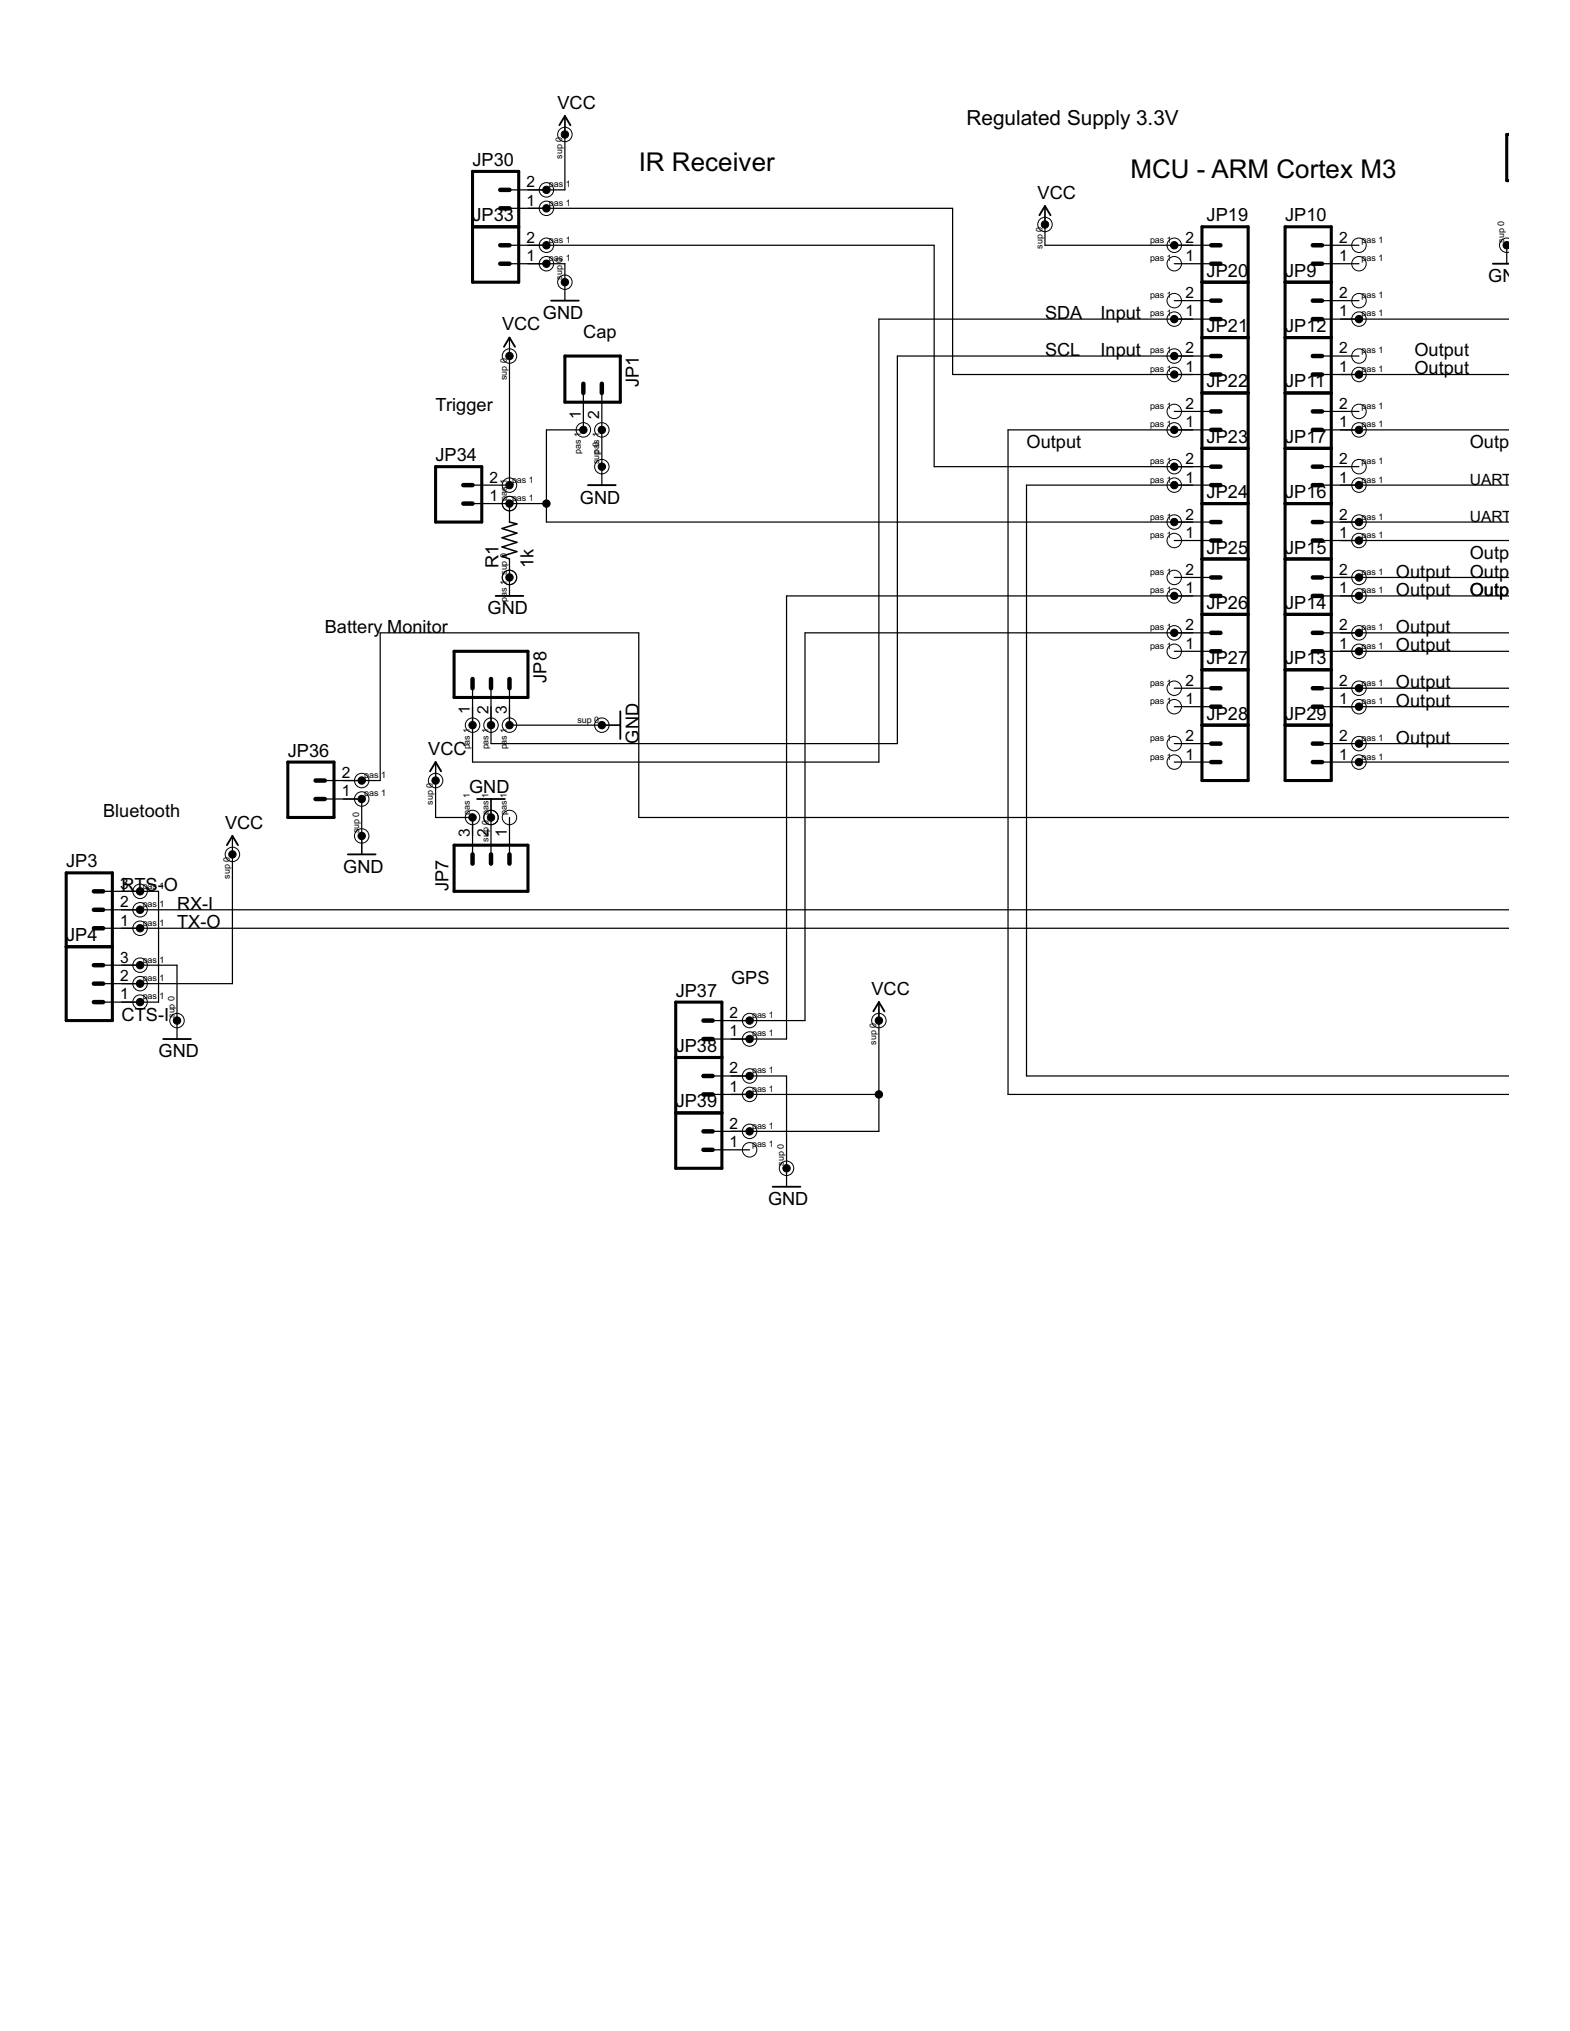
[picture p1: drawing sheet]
<svg xmlns="http://www.w3.org/2000/svg" width="216mm" height="279mm" viewBox="0 0 216 279" stroke-linecap="round" stroke-linejoin="round" font-family="sans-serif">
<g fill="none" stroke="#000" stroke-width=".25">
<path d="M76.9 17.2l.8-1.2 .7 1.2M142.9 29.6l.8-1.3 .8 1.3M205.3 36.3h2.1M69.3 47.7l.8-1.3 .7 1.3M75.8 41.4h3.8M80.9 66.7h3.8M68.2 82h3.8M85.3 97.9v3.8M31.2 116.3l.8-1.3 .7 1.3M47.8 117.5h3.8M59.1 106.1l.8-1.3 .8 1.3M65.6 109.9h3.8"/>
<path d="M120.1 139.1l.8-1.2 .7 1.2M22.4 142.9h3.8M106.3 163.3h3.8"/>
</g>
<g fill="none" stroke="#000" stroke-width=".17">
<path d="M77.7 16v10.1h-7.6M70.1 36.3h7.6v5.1M70.1 28.7h60.9v22.8h35.6M70.1 33.7h58.4v30.5h38.1M143.7 28.3v5.4h22.9M161.5 36.3h5.1M181.8 36.3h5.1M181.8 33.7h5.1M207.4 33.7h-.2v2.6M70.1 46.4v20.3h-5.1M80.2 54.1v5h-5.1v12.7h91.5M82.8 54.1v12.6"/>
<path d="M161.5 41.4h5.1M161.5 56.6h5.1M166.6 49h-43.2v53.3h-55.9v-7.6M166.6 43.9h-45.7v60.9h-55.9v-10.1M166.6 59.1h-28v91.5h68.8M181.8 43.9h25.6M181.8 41.4h5.1M181.8 51.5h25.6M181.8 49h5.1M181.8 59.1h25.6M181.8 56.6h5.1M65 69.3h10.1"/>
<path d="M70.1 69.3v2.5M70.1 76.9v5.1M161.5 74.4h5.1M161.5 79.4h5.1M166.6 66.7h-25.4v81.3h66.2M181.8 66.7h25.6M181.8 64.2h5.1M181.8 74.4h25.6M181.8 71.8h25.6M181.8 79.4h25.6M70.1 94.7v5.1h15.2M161.5 89.6h5.1"/>
<path d="M161.5 97.2h5.1M161.5 94.7h5.1M166.6 82h-58.4v60.9h-10.2M166.6 87.1h-55.9v53.3h-12.7M181.8 82h25.6M181.8 89.6h25.6M181.8 87.1h25.6M181.8 97.2h25.6M181.8 94.7h25.6M32 115v20.3h-17.8M44.7 109.9h5v7.6M44.7 107.4h7.6v-20.3h35.5v25.4h119.6"/>
<path d="M59.9 104.8v7.7h5.1v5M67.5 109.9v7.6M70.1 112.5v5M161.5 104.8h5.1M161.5 102.3h5.1M181.8 104.8h25.6M181.8 102.3h25.6M14.2 132.8h10.1v10.1M14.2 127.7h193.2M14.2 125.2h193.2M14.2 122.6h7.6v15.3h-7.6M120.9 137.9v17.7h-22.9"/>
<path d="M98 148h10.2v15.3M98 150.6h22.9M98 158.2h5.1"/>
</g>
<path d="M70.1 71.8l1 .3-2.1 .6 2.1 .6-2.1 .7 2.1 .6-2.1 .6 2.1 .7-2.1 .6 1.1 .4" fill="none" stroke="#000" stroke-width=".21"/>
<g fill="none" stroke="#000" stroke-width=".42">
<path d="M207.4 18.5h-.2v6.3h.2M65 31.2h6.3M65 23.6h6.3v15.2h-6.3zM165.3 31.2h6.3v76.2h-6.3zM165.3 38.8h6.3M176.7 31.2h6.4v76.2h-6.4zM176.7 38.8h6.4M77.7 49h7.6v6.3h-7.6zM165.3 46.4h6.3M165.3 54.1h6.3M176.7 46.4h6.4M176.7 54.1h6.4"/>
<path d="M59.9 64.2h6.4v7.6h-6.4zM165.3 61.7h6.3M165.3 69.3h6.3M165.3 76.9h6.3M176.7 61.7h6.4M176.7 69.3h6.4M176.7 76.9h6.4M62.4 89.6h10.2v6.3h-10.2zM165.3 84.5h6.3M165.3 92.1h6.3M165.3 99.8h6.3M176.7 84.5h6.4"/>
<path d="M176.7 92.1h6.4M176.7 99.8h6.4M39.6 104.8h6.3v7.7h-6.3zM62.4 116.3h10.2v6.3h-10.2zM9.1 130.2h6.4M9.1 120.1h6.4v20.3h-6.4zM92.9 137.9h6.4v22.8h-6.4zM92.9 145.5h6.4M92.9 153.1h6.4"/>
</g>
<g fill="none" stroke="#000" stroke-width=".61">
<path d="M68.8 26.1h1.3M68.8 28.7h1.3M68.8 33.7h1.3M68.8 36.3h1.3M166.6 33.7h1.2M166.6 36.3h1.2M180.5 33.7h1.3M180.5 36.3h1.3M80.2 52.8v1.3M82.8 52.8v1.3M166.6 41.4h1.2M166.6 43.9h1.2"/>
<path d="M166.6 49h1.2M166.6 51.5h1.2M166.6 56.6h1.2M166.6 59.1h1.2M180.5 41.4h1.3M180.5 43.9h1.3M180.5 49h1.3M180.5 51.5h1.3M180.5 56.6h1.3M180.5 59.1h1.3M63.7 66.7h1.3M63.7 69.3h1.3"/>
<path d="M166.6 66.7h1.2M166.6 64.2h1.2M166.6 71.8h1.2M166.6 74.4h1.2M166.6 79.4h1.2M180.5 66.7h1.3M180.5 64.2h1.3M180.5 71.8h1.3M180.5 74.4h1.3M180.5 79.4h1.3M65 93.4v1.3M67.5 93.4v1.3"/>
<path d="M70.1 93.4v1.3M166.6 82h1.2M166.6 87.1h1.2M166.6 89.6h1.2M166.6 94.7h1.2M166.6 97.2h1.2M180.5 82h1.3M180.5 87.1h1.3M180.5 89.6h1.3M180.5 94.7h1.3M180.5 97.2h1.3M43.4 107.4h1.3"/>
<path d="M43.4 109.9h1.3M65 117.5v1.3M67.5 117.5v1.3M70.1 117.5v1.3M166.6 102.3h1.2M166.6 104.8h1.2M180.5 102.3h1.3M180.5 104.8h1.3M12.9 122.6h1.3M12.9 125.2h1.3M12.9 127.7h1.3M12.9 132.8h1.3"/>
<path d="M12.9 135.3h1.3M12.9 137.9h1.3M96.7 140.4h1.3M96.7 142.9h1.3M96.7 148h1.3M96.7 150.6h1.3M96.7 155.6h1.3M96.7 158.2h1.3"/>
</g>
<g fill="none" stroke="#000" stroke-width=".14">
<path d="M207.4 32.8a.98 .98 0 0 0-1.2 .9 .98 .98 0 0 0 1.2 1"/>
<circle cx="77.7" cy="18.5" r=".99"/>
<circle cx="75.1" cy="33.7" r=".99"/>
<circle cx="75.1" cy="26.1" r=".99"/>
<circle cx="75.1" cy="36.3" r=".99"/>
<circle cx="75.1" cy="28.7" r=".99"/>
<circle cx="77.7" cy="38.8" r=".99"/>
<circle cx="143.7" cy="30.9" r=".99"/>
<circle cx="161.5" cy="36.3" r=".99"/>
<circle cx="161.5" cy="33.7" r=".99"/>
<circle cx="186.9" cy="36.3" r=".99"/>
<circle cx="186.9" cy="33.7" r=".99"/>
<circle cx="70.1" cy="49" r=".99"/>
<circle cx="80.2" cy="59.1" r=".99"/>
<circle cx="82.8" cy="59.1" r=".99"/>
<circle cx="161.5" cy="41.4" r=".99"/>
<circle cx="161.5" cy="49" r=".99"/>
<circle cx="161.5" cy="59.1" r=".99"/>
<circle cx="161.5" cy="56.6" r=".99"/>
<circle cx="161.5" cy="43.9" r=".99"/>
<circle cx="161.5" cy="51.5" r=".99"/>
<circle cx="186.9" cy="41.4" r=".99"/>
<circle cx="186.9" cy="51.5" r=".99"/>
<circle cx="186.9" cy="56.6" r=".99"/>
<circle cx="186.9" cy="49" r=".99"/>
<circle cx="186.9" cy="43.9" r=".99"/>
<circle cx="186.9" cy="59.1" r=".99"/>
<circle cx="70.1" cy="79.4" r=".99"/>
<circle cx="70.1" cy="69.3" r=".99"/>
<circle cx="70.1" cy="66.7" r=".99"/>
<circle cx="82.8" cy="64.2" r=".99"/>
<circle cx="161.5" cy="74.4" r=".99"/>
<circle cx="161.5" cy="79.4" r=".99"/>
<circle cx="161.5" cy="66.7" r=".99"/>
<circle cx="161.5" cy="71.8" r=".99"/>
<circle cx="161.5" cy="64.2" r=".99"/>
<circle cx="186.9" cy="64.2" r=".99"/>
<circle cx="186.9" cy="71.8" r=".99"/>
<circle cx="186.9" cy="79.4" r=".99"/>
<circle cx="186.9" cy="66.7" r=".99"/>
<circle cx="186.9" cy="74.4" r=".99"/>
<circle cx="65" cy="99.8" r=".99"/>
<circle cx="67.5" cy="99.8" r=".99"/>
<circle cx="70.1" cy="99.8" r=".99"/>
<circle cx="82.8" cy="99.8" r=".99"/>
<circle cx="161.5" cy="89.6" r=".99"/>
<circle cx="161.5" cy="94.7" r=".99"/>
<circle cx="161.5" cy="97.2" r=".99"/>
<circle cx="161.5" cy="87.1" r=".99"/>
<circle cx="161.5" cy="82" r=".99"/>
<circle cx="186.9" cy="94.7" r=".99"/>
<circle cx="186.9" cy="97.2" r=".99"/>
<circle cx="186.9" cy="89.6" r=".99"/>
<circle cx="186.9" cy="87.1" r=".99"/>
<circle cx="186.9" cy="82" r=".99"/>
<circle cx="32" cy="117.5" r=".99"/>
<circle cx="49.7" cy="115" r=".99"/>
<circle cx="49.7" cy="107.4" r=".99"/>
<circle cx="49.7" cy="109.9" r=".99"/>
<circle cx="59.9" cy="107.4" r=".99"/>
<circle cx="65" cy="112.5" r=".99"/>
<circle cx="67.5" cy="112.5" r=".99"/>
<circle cx="70.1" cy="112.5" r=".99"/>
<circle cx="161.5" cy="102.3" r=".99"/>
<circle cx="161.5" cy="104.8" r=".99"/>
<circle cx="186.9" cy="104.8" r=".99"/>
<circle cx="186.9" cy="102.3" r=".99"/>
<circle cx="19.3" cy="127.7" r=".99"/>
<circle cx="19.3" cy="132.8" r=".99"/>
<circle cx="19.3" cy="125.2" r=".99"/>
<circle cx="19.3" cy="137.9" r=".99"/>
<circle cx="19.3" cy="135.3" r=".99"/>
<circle cx="19.3" cy="122.6" r=".99"/>
<circle cx="24.3" cy="140.4" r=".99"/>
<circle cx="103.1" cy="140.4" r=".99"/>
<circle cx="103.1" cy="150.6" r=".99"/>
<circle cx="103.1" cy="155.6" r=".99"/>
<circle cx="103.1" cy="142.9" r=".99"/>
<circle cx="103.1" cy="148" r=".99"/>
<circle cx="103.1" cy="158.2" r=".99"/>
<circle cx="120.9" cy="140.4" r=".99"/>
<circle cx="108.2" cy="160.7" r=".99"/>
</g>
<g fill="#000" stroke="#000" stroke-width=".14">
<path d="M206.9 33.3l.3-.1 .2 .1v.9a.5 .5 0 0 1-.6-.2 .5 .5 0 0 1 .1-.7z" fill-rule="evenodd"/>
<circle cx="77.7" cy="18.5" r=".51"/>
<circle cx="75.1" cy="36.3" r=".51"/>
<circle cx="75.1" cy="33.7" r=".51"/>
<circle cx="75.1" cy="26.1" r=".51"/>
<circle cx="75.1" cy="28.7" r=".51"/>
<circle cx="77.7" cy="38.8" r=".51"/>
<circle cx="143.7" cy="30.9" r=".51"/>
<circle cx="161.5" cy="33.7" r=".51"/>
<circle cx="70.1" cy="49" r=".51"/>
<circle cx="80.2" cy="59.1" r=".51"/>
<circle cx="82.8" cy="59.1" r=".51"/>
<circle cx="161.5" cy="51.5" r=".51"/>
<circle cx="161.5" cy="49" r=".51"/>
<circle cx="161.5" cy="59.1" r=".51"/>
<circle cx="161.5" cy="43.9" r=".51"/>
<circle cx="186.9" cy="51.5" r=".51"/>
<circle cx="186.9" cy="43.9" r=".51"/>
<circle cx="186.9" cy="59.1" r=".51"/>
<circle cx="70.1" cy="69.3" r=".51"/>
<circle cx="70.1" cy="79.4" r=".51"/>
<circle cx="70.1" cy="66.7" r=".51"/>
<circle cx="75.1" cy="69.3" r=".51"/>
<circle cx="82.8" cy="64.2" r=".51"/>
<circle cx="161.5" cy="64.2" r=".51"/>
<circle cx="161.5" cy="66.7" r=".51"/>
<circle cx="161.5" cy="71.8" r=".51"/>
<circle cx="186.9" cy="71.8" r=".51"/>
<circle cx="186.9" cy="79.4" r=".51"/>
<circle cx="186.9" cy="66.7" r=".51"/>
<circle cx="186.9" cy="74.4" r=".51"/>
<circle cx="65" cy="99.8" r=".51"/>
<circle cx="67.5" cy="99.8" r=".51"/>
<circle cx="70.1" cy="99.8" r=".51"/>
<circle cx="82.8" cy="99.8" r=".51"/>
<circle cx="161.5" cy="82" r=".51"/>
<circle cx="161.5" cy="87.1" r=".51"/>
<circle cx="186.9" cy="94.7" r=".51"/>
<circle cx="186.9" cy="87.1" r=".51"/>
<circle cx="186.9" cy="89.6" r=".51"/>
<circle cx="186.9" cy="97.2" r=".51"/>
<circle cx="186.9" cy="82" r=".51"/>
<circle cx="32" cy="117.5" r=".51"/>
<circle cx="49.7" cy="107.4" r=".51"/>
<circle cx="49.7" cy="109.9" r=".51"/>
<circle cx="49.7" cy="115" r=".51"/>
<circle cx="59.9" cy="107.4" r=".51"/>
<circle cx="65" cy="112.5" r=".51"/>
<circle cx="67.5" cy="112.5" r=".51"/>
<circle cx="186.9" cy="104.8" r=".51"/>
<circle cx="186.9" cy="102.3" r=".51"/>
<circle cx="19.3" cy="122.6" r=".51"/>
<circle cx="19.3" cy="125.2" r=".51"/>
<circle cx="19.3" cy="127.7" r=".51"/>
<circle cx="19.3" cy="132.8" r=".51"/>
<circle cx="19.3" cy="137.9" r=".51"/>
<circle cx="19.3" cy="135.3" r=".51"/>
<circle cx="24.3" cy="140.4" r=".51"/>
<circle cx="103.1" cy="150.6" r=".51"/>
<circle cx="103.1" cy="155.6" r=".51"/>
<circle cx="103.1" cy="148" r=".51"/>
<circle cx="103.1" cy="140.4" r=".51"/>
<circle cx="103.1" cy="142.9" r=".51"/>
<circle cx="120.9" cy="150.6" r=".51"/>
<circle cx="120.9" cy="140.4" r=".51"/>
<circle cx="108.2" cy="160.7" r=".51"/>
</g>
<g font-size="4">
<text x="87.8" y="23.6">IR Receiver</text>
<text x="155.5" y="24.5">MCU - ARM Cortex M3</text>
</g>
<text font-size="3.2" x="132.9" y="17.2">Regulated Supply 3.3V</text>
<g font-size="2.8">
<text x="76.7" y="14.9">VCC</text>
<text x="65" y="22.8">JP30</text>
<text x="142.7" y="27.3">VCC</text>
<text x="65" y="30.4">JP33</text>
<text x="165.9" y="30.4">JP19</text>
<text x="176.7" y="30.4">JP10</text>
<text x="165.9" y="38.1">JP20</text>
<text x="176.7" y="38.1">JP9</text>
<text x="204.7" y="38.8">GND</text>
<text x="69" y="45.4">VCC</text>
<text x="74.7" y="43.9">GND</text>
<text x="80.2" y="46.4">Cap</text>
<text x="143.7" y="43.9">SDA</text>
<text x="151.3" y="43.9">Input</text>
<text x="165.9" y="45.7">JP21</text>
<text x="176.7" y="45.7">JP12</text>
<text x="87.8" y="53.3" transform="rotate(-90 87.8 53.3)">JP1</text>
<text x="143.7" y="49">SCL</text>
<text x="151.3" y="49">Input</text>
<text x="165.9" y="53.3">JP22</text>
<text x="176.7" y="53.3">JP11</text>
<text x="194.5" y="49">Output</text>
<text x="194.5" y="51.5">Output</text>
<text x="59.9" y="56.6">Trigger</text>
<text x="59.9" y="63.4">JP34</text>
<text x="141.2" y="61.7">Output</text>
<text x="165.9" y="60.9">JP23</text>
<text x="176.7" y="60.9">JP17</text>
<text x="202.1" y="61.7">Output</text>
<text x="79.8" y="69.3">GND</text>
<text x="165.9" y="68.5">JP24</text>
<text x="176.7" y="68.5">JP16</text>
<text x="165.9" y="76.1">JP25</text>
<text x="176.7" y="76.1">JP15</text>
<text x="202.1" y="76.9">Output</text>
<text x="68.6" y="78.2" transform="rotate(-90 68.6 78.2)">R1</text>
<text x="73.4" y="78.2" transform="rotate(-90 73.4 78.2)">1k</text>
<text x="165.9" y="83.8">JP26</text>
<text x="176.7" y="83.8">JP14</text>
<text x="192" y="82">Output</text>
<text x="192" y="79.4">Output</text>
<text x="202.1" y="79.4">Output</text>
<text x="202.1" y="82">Output</text>
<text x="44.7" y="87.1">Battery</text>
<text x="53.3" y="87.1">Monitor</text>
<text x="67.1" y="84.5">GND</text>
<text x="192" y="87.1">Output</text>
<text x="192" y="89.6">Output</text>
<text x="75.1" y="93.9" transform="rotate(-90 75.1 93.9)">JP8</text>
<text x="165.9" y="91.4">JP27</text>
<text x="176.7" y="91.4">JP13</text>
<text x="192" y="94.7">Output</text>
<text x="165.9" y="99">JP28</text>
<text x="176.7" y="99">JP29</text>
<text x="192" y="97.2">Output</text>
<text x="39.6" y="104.1">JP36</text>
<text x="58.9" y="103.8">VCC</text>
<text x="87.8" y="102.3" transform="rotate(-90 87.8 102.3)">GND</text>
<text x="192" y="102.3">Output</text>
<text x="14.2" y="112.5">Bluetooth</text>
<text x="30.9" y="114">VCC</text>
<text x="64.5" y="109.2">GND</text>
<text x="9.1" y="119.3">JP3</text>
<text x="16.7" y="122.6">RTS-O</text>
<text x="24.3" y="125.2">RX-I</text>
<text x="47.2" y="120.1">GND</text>
<text x="61.7" y="122.6" transform="rotate(-90 61.7 122.6)">JP7</text>
<text x="9.1" y="129.5">JP4</text>
<text x="24.3" y="127.7">TX-O</text>
<text x="92.9" y="137.1">JP37</text>
<text x="100.5" y="135.3">GPS</text>
<text x="119.8" y="136.8">VCC</text>
<text x="16.7" y="140.4">CTS-I</text>
<text x="21.8" y="145.5">GND</text>
<text x="92.9" y="144.7">JP38</text>
<text x="92.9" y="152.3">JP39</text>
<text x="105.6" y="165.8">GND</text>
</g>
<g font-size="2.4">
<text x="72.4" y="28.3">1</text>
<text x="72.4" y="25.8">2</text>
<text x="72.4" y="35.9">1</text>
<text x="72.4" y="33.4">2</text>
<text x="163" y="35.9">1</text>
<text x="163" y="33.4">2</text>
<text x="184.1" y="35.9">1</text>
<text x="184.1" y="33.4">2</text>
<text x="163" y="41">2</text>
<text x="184.1" y="41">2</text>
<text x="163" y="43.5">1</text>
<text x="184.1" y="43.5">1</text>
<text x="163" y="51.2">1</text>
<text x="163" y="48.6">2</text>
<text x="184.1" y="51.2">1</text>
<text x="184.1" y="48.6">2</text>
<text x="79.9" y="57.6" transform="rotate(-90 79.9 57.6)">1</text>
<text x="82.4" y="57.6" transform="rotate(-90 82.4 57.6)">2</text>
<text x="163" y="58.8">1</text>
<text x="163" y="56.2">2</text>
<text x="184.1" y="58.8">1</text>
<text x="184.1" y="56.2">2</text>
<text x="163" y="63.9">2</text>
<text x="184.1" y="63.9">2</text>
<text x="67.3" y="68.9">1</text>
<text x="67.3" y="66.4">2</text>
<text x="163" y="66.4">1</text>
<text x="163" y="71.5">2</text>
<text x="184.1" y="71.5">2</text>
<text x="184.1" y="66.4">1</text>
<text x="202.1" y="66.7">UARTRX</text>
<text x="202.1" y="71.8">UARTTX</text>
<text x="163" y="74">1</text>
<text x="184.1" y="74">1</text>
<text x="163" y="81.6">1</text>
<text x="163" y="79.1">2</text>
<text x="184.1" y="81.6">1</text>
<text x="184.1" y="79.1">2</text>
<text x="163" y="89.2">1</text>
<text x="163" y="86.7">2</text>
<text x="184.1" y="89.2">1</text>
<text x="184.1" y="86.7">2</text>
<text x="163" y="94.3">2</text>
<text x="184.1" y="94.3">2</text>
<text x="64.6" y="98.2" transform="rotate(-90 64.6 98.2)">1</text>
<text x="67.2" y="98.2" transform="rotate(-90 67.2 98.2)">2</text>
<text x="69.7" y="98.2" transform="rotate(-90 69.7 98.2)">3</text>
<text x="163" y="96.9">1</text>
<text x="163" y="101.9">2</text>
<text x="184.1" y="101.9">2</text>
<text x="184.1" y="96.9">1</text>
<text x="47" y="107">2</text>
<text x="163" y="104.5">1</text>
<text x="184.1" y="104.5">1</text>
<text x="47" y="109.6">1</text>
<text x="64.6" y="115.2" transform="rotate(-90 64.6 115.2)">3</text>
<text x="67.2" y="115.2" transform="rotate(-90 67.2 115.2)">2</text>
<text x="69.7" y="115.2" transform="rotate(-90 69.7 115.2)">1</text>
<text x="16.5" y="124.8">2</text>
<text x="16.5" y="122.3">3</text>
<text x="16.5" y="127.3">1</text>
<text x="16.5" y="137.5">1</text>
<text x="16.5" y="135">2</text>
<text x="16.5" y="132.4">3</text>
<text x="100.3" y="142.6">1</text>
<text x="100.3" y="140">2</text>
<text x="100.3" y="147.7">2</text>
<text x="100.3" y="150.2">1</text>
<text x="100.3" y="155.3">2</text>
<text x="100.3" y="157.8">1</text>
</g>
<g font-size="1.4">
<text x="77.3" y="21.8" transform="rotate(-90 77.3 21.8)">sup 0</text>
<text x="75.5" y="28.3">pas 1</text>
<text x="75.5" y="25.8">pas</text>
<text x="77.8" y="25.8">1</text>
<text x="75.5" y="35.9">pas 1</text>
<text x="75.5" y="33.4">pas 1</text>
<text x="143.4" y="34.2" transform="rotate(-90 143.4 34.2)">sup 0</text>
<text x="158.1" y="35.9">pas 1</text>
<text x="158.1" y="33.4">pas 1</text>
<text x="187.2" y="35.9">pas 1</text>
<text x="187.2" y="33.4">pas 1</text>
<text x="206.8" y="33.4" transform="rotate(-90 206.8 33.4)">sup 0</text>
<text x="77.3" y="38.5" transform="rotate(-90 77.3 38.5)">sup</text>
<text x="77.3" y="36.2" transform="rotate(-90 77.3 36.2)">0</text>
<text x="158.1" y="41">pas 1</text>
<text x="187.2" y="41">pas 1</text>
<text x="158.1" y="43.5">pas 1</text>
<text x="187.2" y="43.5">pas 1</text>
<text x="69.7" y="52.3" transform="rotate(-90 69.7 52.3)">sup 0</text>
<text x="158.1" y="51.2">pas 1</text>
<text x="158.1" y="48.6">pas 1</text>
<text x="187.2" y="51.2">pas 1</text>
<text x="187.2" y="48.6">pas 1</text>
<text x="158.1" y="58.8">pas 1</text>
<text x="158.1" y="56.2">pas 1</text>
<text x="187.2" y="58.8">pas 1</text>
<text x="187.2" y="56.2">pas 1</text>
<text x="79.9" y="62.5" transform="rotate(-90 79.9 62.5)">pas 1</text>
<text x="82.4" y="63.9" transform="rotate(-90 82.4 63.9)">suppa0s 1</text>
<text x="158.1" y="63.9">pas 1</text>
<text x="187.2" y="63.9">pas 1</text>
<text x="69.7" y="68.9" transform="rotate(-90 69.7 68.9)">pas</text>
<text x="69.7" y="66.6" transform="rotate(-90 69.7 66.6)">1</text>
<text x="70.4" y="68.9">pas 1</text>
<text x="70.4" y="66.4">pas 1</text>
<text x="158.1" y="66.4">pas 1</text>
<text x="158.1" y="71.5">pas 1</text>
<text x="187.2" y="71.5">pas 1</text>
<text x="187.2" y="66.4">pas 1</text>
<text x="158.1" y="74">pas 1</text>
<text x="187.2" y="74">pas 1</text>
<text x="69.7" y="82.8" transform="rotate(-90 69.7 82.8)">pas 1 sup 0</text>
<text x="158.1" y="81.6">pas 1</text>
<text x="158.1" y="79.1">pas 1</text>
<text x="187.2" y="81.6">pas 1</text>
<text x="187.2" y="79.1">pas 1</text>
<text x="158.1" y="89.2">pas 1</text>
<text x="158.1" y="86.7">pas 1</text>
<text x="187.2" y="89.2">pas 1</text>
<text x="187.2" y="86.7">pas 1</text>
<text x="158.1" y="94.3">pas 1</text>
<text x="187.2" y="94.3">pas 1</text>
<text x="79.4" y="99.4">sup 0</text>
<text x="158.1" y="96.9">pas 1</text>
<text x="158.1" y="101.9">pas 1</text>
<text x="187.2" y="101.9">pas 1</text>
<text x="187.2" y="96.9">pas 1</text>
<text x="50.1" y="107">pas</text>
<text x="52.4" y="107">1</text>
<text x="64.6" y="103.1" transform="rotate(-90 64.6 103.1)">pas 1</text>
<text x="67.2" y="103.1" transform="rotate(-90 67.2 103.1)">pas 1</text>
<text x="69.7" y="103.1" transform="rotate(-90 69.7 103.1)">pas 1</text>
<text x="158.1" y="104.5">pas 1</text>
<text x="187.2" y="104.5">pas 1</text>
<text x="50.1" y="109.6">pas 1</text>
<text x="59.5" y="110.7" transform="rotate(-90 59.5 110.7)">sup 0</text>
<text x="64.6" y="112.1" transform="rotate(-90 64.6 112.1)">pas 1</text>
<text x="67.2" y="109.8" transform="rotate(-90 67.2 109.8)">1</text>
<text x="69.7" y="112.1" transform="rotate(-90 69.7 112.1)">pas 1</text>
<text x="49.4" y="114.6" transform="rotate(-90 49.4 114.6)">sup 0</text>
<text x="67.2" y="115.8" transform="rotate(-90 67.2 115.8)">sup 0 pas</text>
<text x="19.6" y="124.8">pas</text>
<text x="19.6" y="122.3">pas 1</text>
<text x="21.9" y="124.8">1</text>
<text x="31.6" y="120.9" transform="rotate(-90 31.6 120.9)">sup 0</text>
<text x="19.6" y="127.3">pas</text>
<text x="21.9" y="127.3">1</text>
<text x="19.6" y="137.5">pas</text>
<text x="19.6" y="135">pas</text>
<text x="19.6" y="132.4">pas</text>
<text x="21.9" y="137.5">1</text>
<text x="21.9" y="135">1</text>
<text x="21.9" y="132.4">1</text>
<text x="24" y="140" transform="rotate(-90 24 140)">sup 0</text>
<text x="103.4" y="142.6">pas 1</text>
<text x="103.4" y="140">pas 1</text>
<text x="120.5" y="143.7" transform="rotate(-90 120.5 143.7)">sup 0</text>
<text x="103.4" y="147.7">pas 1</text>
<text x="103.4" y="150.2">pas 1</text>
<text x="103.4" y="155.3">pas 1</text>
<text x="103.4" y="157.8">pas 1</text>
<text x="107.8" y="160.4" transform="rotate(-90 107.8 160.4)">sup 0</text>
</g>
</svg>
